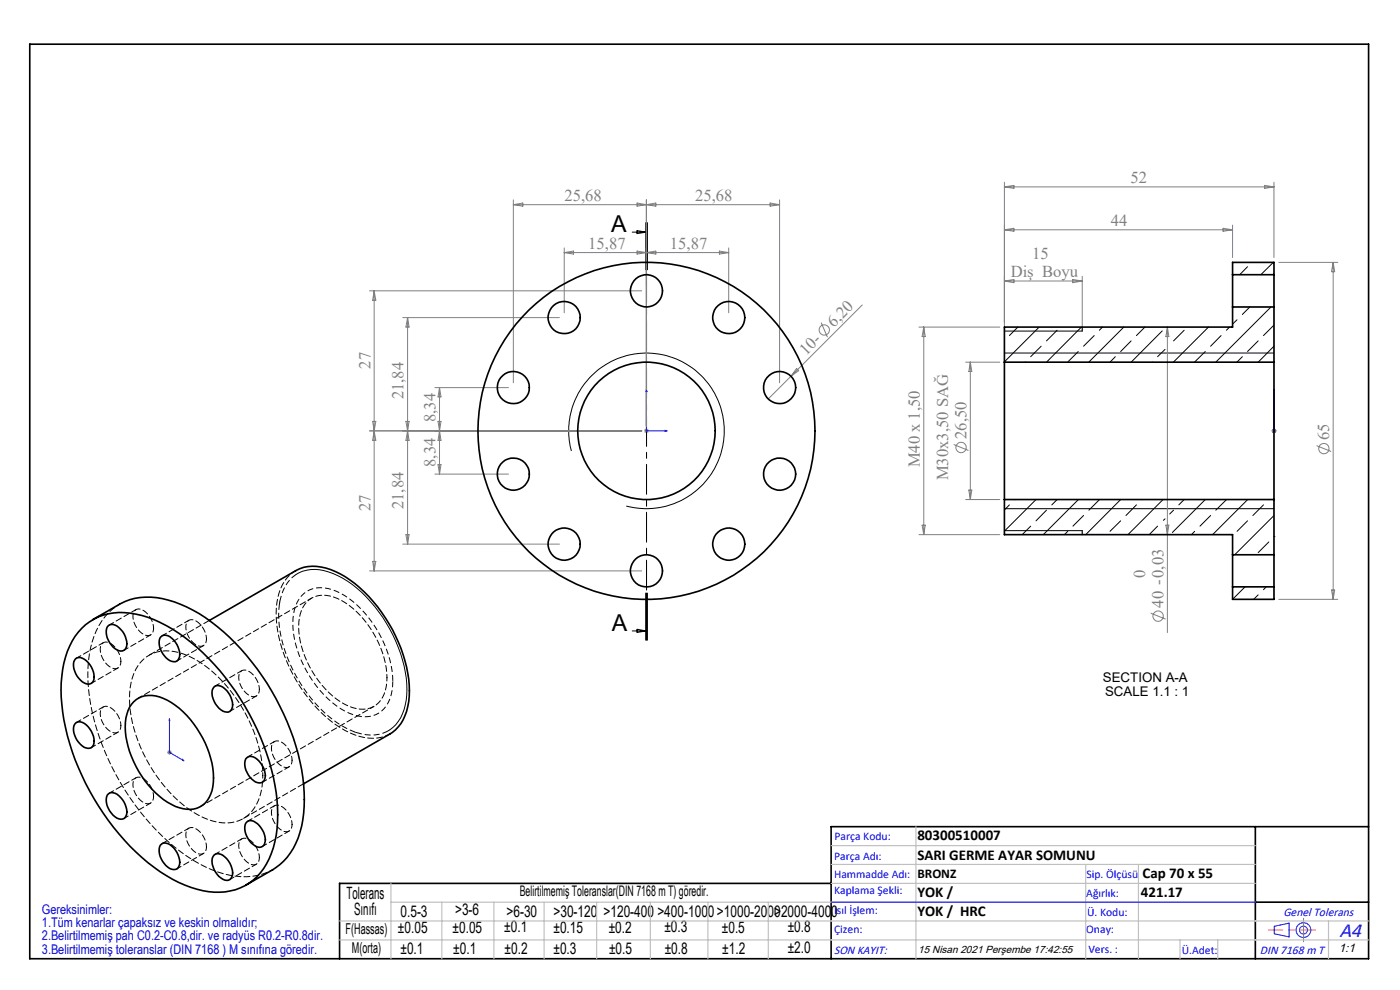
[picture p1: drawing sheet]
<svg xmlns="http://www.w3.org/2000/svg" width="297mm" height="210mm" viewBox="0 0 297 210" stroke-linecap="round" stroke-linejoin="round" font-family="sans-serif">
<g fill="none" stroke="#808080" stroke-width=".21">
<path d="M213.1 38.7v30.5M213.1 39.6l2-.3v.7zM213.1 39.6h57.2M268.3 39.3l2 .3-2 .4zM270.3 38.7v15.9M108.9 42.4v38.8M108.9 43.4h56.5M108.9 43.4l2-.3v.6zM119.7 52.6v13.7M119.7 53.6h34.9M119.7 53.6l2-.3v.6zM135.1 53.3v.6l4-.6v.6z"/>
<path d="M135.1 43.1l2 .3-2 .3zM137.1 42.4v48M137.1 43.4l2-.3v.6zM152.6 53.3l2 .3-2 .3zM154.6 52.6v13.7M163.4 43.1l2 .3-2 .3zM165.4 42.4v38.8M213.1 59.6h16.5M213.1 59.6l2-.3v.7zM213.1 48.7l2-.3v.7zM213.1 48.7h48.4M227.6 59.3l2 .3-2 .4z"/>
<path d="M229.6 58.6v10.6M259.5 48.4l2 .3-2 .4zM261.5 47.8v6.8M271.3 55.7h12.5M282.8 55.7v71.4M282.8 55.7l.3 1.9h-.6zM78.4 61.7h57.7M79.4 61.7v59.4M79.4 61.7l.3 2h-.6zM85.4 67.4h33.3M86.5 67.4v48M86.5 67.4l.3 2h-.7z"/>
<path d="M167.8 79.8l-4.8 4.8M169 78.2l.4 .4-1.6 1.2zM174.2 68.4l1.3 3.1M182.9 64.7l-15.1 15.1M194.9 69.4h17.2M196 69.4v44M196 69.4l.3 2h-.7zM204.9 76.8h7.2M205.8 76.8v29.2M205.8 76.8l.4 2h-.7zM247.6 69.4l.4 2h-.7zM247.6 69.4v64.8"/>
<path d="M78.4 91.4h57.7M79.1 89.4h.6l-.3 2zM79.4 91.4l.3 2h-.6zM86.1 89.4h.7l-.3 2zM86.5 91.4l.3 2h-.7zM92.3 82.2h15.6M92.9 89.4h.7l-.7 4h.7zM92.9 98.6h.7l-.4 2zM93.2 82.2v18.4M93.2 82.2l.4 2h-.7zM136.6 91.4h1.1M136.8 91l.7 .7"/>
<path d="M137.1 90.9v1M137.5 91l-.7 .7M202.3 94.3l3.2 1.3M269.8 91.4h1M269.9 91l.8 .7M270.3 90.9v1M270.7 91l-.8 .7M279.3 94.5l3.1 1.3M79.1 119.1h.6l-.3 2zM85.4 115.4h33.3M86.1 113.4h.7l-.3 2zM92.3 100.6h15.6"/>
<path d="M194.9 113.4h17.2M195.6 111.4h.7l-.3 2zM204.9 106h7.2M205.5 104h.7l-.4 2zM247.3 111.4h.7l-.4 2zM78.4 121.1h57.7M244.1 130.1l3.2 1.2M271.3 127.1h12.5M282.5 125.2h.6l-.3 1.9zM35.5 159.6h.9M35.6 159.2l.7 .7M35.9 159.1v1"/>
<path d="M36.3 159.2l-.7 .7"/>
<circle cx="174.9" cy="70" r="1.1"/>
<circle cx="203.9" cy="94.9" r="1.09"/>
<circle cx="280.9" cy="95.2" r="1.08"/>
<circle cx="245.7" cy="130.7" r="1.09"/>
</g>
<g fill="none" stroke="#000" stroke-width=".21">
<path d="M134.1 49.2h3M135.1 48.9l2 .3-2 .4zM137 47.2v10M137.2 47.2v10M137.3 47.2v10M213.1 74.9h57.2M213.1 70.2h16.5M121.2 95.7a16.5 16.5 0 0 1 14.5-20.7 16.5 16.5 0 0 1 17.9 17.9 16.5 16.5 0 0 1-20.7 14.4M213.1 107.9h57.2M213.1 112.6h16.5M59.4 127.5l-.1 .2M63.1 121.7a8.2 8.2 0 0 1 7.6 0 24.9 24.9 0 0 1 11.3 10.5 26.7 26.7 0 0 1 4.2 16.3 8.6 8.6 0 0 1-3.9 6.5"/>
<path d="M134.1 133.8h3M135.1 133.5l2 .3-2 .4zM137 125.8v10M137.2 125.8v10M137.3 125.8v10zM75.2 155.3l.2 .1"/>
</g>
<path d="M83.3 144.5a23.3 23.3 0 0 0-11-18.6 7.3 7.3 0 0 0-7.2-.4 7.5 7.5 0 0 0-3 6.7 23.3 23.3 0 0 0 11.1 18.6 7.3 7.3 0 0 0 7.2 .4 7.5 7.5 0 0 0 2.9-6.7" fill="none" stroke="#000" stroke-width=".21" stroke-dasharray="1.3 .6" stroke-linecap="butt"/>
<path d="M59.3 128.2a27.3 27.3 0 0 0 5.8 18.7 23.5 23.5 0 0 0 10.2 8.4M62.7 121.9a8.5 8.5 0 0 0-3.3 5.6" fill="none" stroke="#000" stroke-width=".21" stroke-dasharray="1.3 .6" stroke-dashoffset=".1" stroke-linecap="butt"/>
<path d="M75.5 155.3a8.4 8.4 0 0 0 6.8-.3" fill="none" stroke="#000" stroke-width=".21" stroke-dasharray="1.3 .6" stroke-dashoffset="-.1" stroke-linecap="butt"/>
<g fill="none" stroke="#00f" stroke-width=".21">
<path d="M137.1 82.6l.2 .5h-.3zM137.1 82.6v8.8h4.4M141.1 91.3l.4 .1-.4 .1zM270.3 91.3v.2zM270.3 82.6v.5v-.5M270.3 91.4h.1M270.3 82.6v8.8M35.9 152.5l.1 .4-.1-.1zM35.9 152.5v7.1l3.1 1.8M38.7 161.1l.3 .3-.3-.1zM176.3 191.4h90M270.3 196.5l3.2-.7v2.9l-3.2-.6z"/>
<circle cx="276.5" cy="197.3" r="1.57"/>
<circle cx="276.5" cy="197.3" r=".83"/>
</g>
<path d="M229.6 69.4v.8M229.6 112.6v.8" fill="none" stroke="#000" stroke-width=".25"/>
<path d="M59.4 127.7l-.1 .5M63.1 121.7l-.4 .2" fill="none" stroke="#000" stroke-width=".21" stroke-dasharray="1.3 .6"/>
<path d="M137.2 47.2v88.6" fill="none" stroke="#000" stroke-width=".21" stroke-dasharray="6.3 1.3 1.3 1.3" stroke-dashoffset="-.5"/>
<path d="M6.3 9.4h284v194h-284zM266.3 175.4v28M290.3 175.4h-114v28M176.3 187.4h-104.3v16M266.3 191.4h24" fill="none" stroke="#000" stroke-width=".35"/>
<path d="M279 197.3h-9.9" fill="none" stroke="#f00" stroke-width=".21" stroke-dasharray="15.2 1.3 1.3 1.3" stroke-dashoffset="12.2"/>
<path d="M276.5 197.3v2.5M276.5 197.3v-2.5" fill="none" stroke="#808080" stroke-width=".21" stroke-dasharray="15.2 1.3 1.3 1.3"/>
<g fill="none" stroke="#c0c0c0" stroke-width=".25">
<path d="M176.3 179.4h90M194.3 175.4v28M72 199.4h218.3M72 195.4h218.3M82.9 187.4v16M82.9 191.4h183.4M93.7 191.4v12M104.8 191.4v12M115.4 191.4v12M126.6 191.4v12M138 191.4v12M150.2 191.4v12"/>
<path d="M163 191.4v12M176.3 183.4h90M176.3 187.4h90M230.3 183.4v20M241.5 183.4v20M250.3 199.4v4M258.3 199.4v4M281.8 195.4v8"/>
</g>
<g fill="#00f">
<path d="M141.1 91.3l.4 .1-.4 .1zM137.1 82.6l.2 .5h-.3z"/>
<path d="M38.7 161.1l.3 .3-.3-.1zM35.9 152.5l.1 .4-.1-.1z"/>
<path d="M270.3 91.3v.2zM270.3 82.6v.5zM270.3 91.3v.2zM270.3 82.6v.5z"/>
</g>
<g fill="none" stroke="#000" stroke-width=".35">
<path d="M261.5 58.3v6.8M261.5 58.3v-2.6h8.8v2.6M261.5 58.3h8.8M270.3 58.3v6.8M213.1 76.8v29.2M213.1 76.8h57.2M261.5 65.1v4.3h-48.4v7.4M261.5 65.1h8.8M270.3 76.8v29.2M270.3 65.1v11.7M213.1 106v7.4h48.4v4.3M213.1 106h57.2"/>
<path d="M261.5 117.7v6.8M261.5 117.7h8.8M270.3 117.7v6.8M270.3 106v11.7M16.1 139.7a2.31 2.31 0 0 1 2.9 1.3 3.5 3.5 0 0 1 .6 3.7 1.53 1.53 0 0 1-2.1-.1 4.2 4.2 0 0 1-1.7-4.6zM17.4 133.3a11.9 11.9 0 0 1 11.4-3 31.3 31.3 0 0 1 15.5 9.4 52.7 52.7 0 0 1 14.5 30 22.3 22.3 0 0 1-2.8 14.5 11.9 11.9 0 0 1-13 4.7 32 32 0 0 1-15.4-9.4 52.7 52.7 0 0 1-14.5-30.1 22.4 22.4 0 0 1 2.8-14.4zM19.7 131.4l5.6-3.2a13.6 13.6 0 0 1 11.7-.5 37.3 37.3 0 0 1 16.4 12.8 51.5 51.5 0 0 1 11 26 23.2 23.2 0 0 1-2.2 13.4 12.4 12.4 0 0 1-4.3 4.6l-5.7 3.2M23 132.7a1.86 1.86 0 0 1 2.6 .8 4.1 4.1 0 0 1 1.1 3.9 1.24 1.24 0 0 1-1.9 .5 4.4 4.4 0 0 1-2-4.9zM34.2 135a1.71 1.71 0 0 1 2.2 .4 4.3 4.3 0 0 1 1.6 4.3 1.22 1.22 0 0 1-1.9 .5 4.4 4.4 0 0 1-2.1-4.9zM44.4 131.6l18.3-10.5a9 9 0 0 1 8.5 .1 28.8 28.8 0 0 1 13.3 15 22.2 22.2 0 0 1 1.8 14.7 8.1 8.1 0 0 1-3.6 4.8l-18.3 10.6M261.5 124.5v2.6h8.8v-2.6M261.5 124.5h8.8"/>
<path d="M16.1 153.4a1.92 1.92 0 0 1 2.6 .8 3.8 3.8 0 0 1 .9 4.2 1.67 1.67 0 0 1-2.5-.5 4.1 4.1 0 0 1-1.3-4.3zM28.4 148.9a5.9 5.9 0 0 1 7.1-.4 20.7 20.7 0 0 1 9.8 16.5 6.2 6.2 0 0 1-3.5 6.4 8.7 8.7 0 0 1-7.9-2.5 21.1 21.1 0 0 1-7.3-14.7 7.8 7.8 0 0 1 1.8-5.3zM45.4 145.7a1.71 1.71 0 0 1 2.3 .4 4.3 4.3 0 0 1 1.5 4.2 1.22 1.22 0 0 1-1.9 .5 4.6 4.6 0 0 1-2.3-4.5zM22.8 168.7a1.8 1.8 0 0 1 2.8 .5 4.1 4.1 0 0 1 1.1 3.9 1.37 1.37 0 0 1-2.3 .2 4.2 4.2 0 0 1-1.6-4.6zM34.2 179.1a1.71 1.71 0 0 1 2.2 .4 4.3 4.3 0 0 1 1.6 4.3 1.37 1.37 0 0 1-2.4 .2 4.2 4.2 0 0 1-1.6-4.7zM52.1 161a1.52 1.52 0 0 1 2.5 .1 4 4 0 0 1 1.4 4.6 1.71 1.71 0 0 1-2.6-.5 4.1 4.1 0 0 1-1.3-4.2zM52.4 174.3a1.71 1.71 0 0 1 2.2 .4 4 4 0 0 1 1.4 4.6 1.45 1.45 0 0 1-2.2-.1 4.2 4.2 0 0 1-1.7-4.6zM45.4 181.4a1.71 1.71 0 0 1 2.3 .3 4.3 4.3 0 0 1 1.5 4.3 1.34 1.34 0 0 1-2.4 .2 4.2 4.2 0 0 1-1.6-4.6z"/>
<circle cx="119.7" cy="67.4" r="3.4"/>
<circle cx="137.1" cy="61.7" r="3.4"/>
<circle cx="154.6" cy="67.4" r="3.4"/>
<circle cx="108.9" cy="82.2" r="3.4"/>
<circle cx="137.1" cy="91.4" r="35.7"/>
<circle cx="137.1" cy="91.4" r="14.6"/>
<circle cx="165.4" cy="82.2" r="3.4"/>
<circle cx="108.9" cy="100.6" r="3.4"/>
<circle cx="119.7" cy="115.4" r="3.4"/>
<circle cx="154.6" cy="115.4" r="3.4"/>
<circle cx="165.4" cy="100.6" r="3.4"/>
<circle cx="137.1" cy="121.1" r="3.4"/>
</g>
<g fill="none" stroke="#000" stroke-width=".21">
<path d="M264.7 56.6l-1.7 1.7M270.1 55.7l-2.6 2.6M215.9 69.4l-1.8 1.8M217.5 76.8h.1M220.5 69.4l-7.4 7.4M220.9 73.4l-2.2 2.3M224.3 70.1l-2.3 2.2M228.7 74.6l-2.2 2.2M229.4 69.4l-7.4 7.4M232.1 71.2l-2.2 2.2M233.9 69.4l-.7 .7M236.6 75.7l-1.1 1.1"/>
<path d="M238.4 69.4l-7.4 7.4M240 72.3l-2.3 2.3M242.9 69.4l-1.8 1.8M244.5 76.8h-.1M246.6 70.2l-6.6 6.6M247.2 74.1l-1.6 1.6M251.2 70.1l-2.2 2.2M255.7 74.6l-2.3 2.2M256.4 69.4l-7.5 7.4M259 71.2l-2.2 2.2M260.8 69.4l-.6 .7M262.4 67.8l-.9 .9"/>
<path d="M263.6 75.7l-1.2 1.1M265.1 65.1l-1.5 1.6M266.9 72.3l-2.2 2.3M269.6 65.1l-11.7 11.7M270.3 69l-2.3 2.2M270.3 73.4l-3.4 3.4M214.1 107.1l-1 1.1M215.3 106h.1M218.7 111.6l-1.8 1.8M219.8 106l-6.7 6.7M222 108.2l-2.2 2.3M224.3 106l-1.2 1.1"/>
<path d="M226.5 112.7l-.7 .7M228.8 106l-7.5 7.4M229.9 109.4l-2.3 2.2M233.2 106l-2.2 2.2M237.7 106l-7.4 7.4M237.7 110.5l-2.2 2.2M241.1 107.1l-2.2 2.3M242.2 106h.1M245.6 111.6l-1.8 1.8M246.7 106l-7.4 7.4M247.2 110.1l-.4 .3M249 108.2l-.9 .8"/>
<path d="M251.2 106l-1.1 1.1M253.4 112.7l-.6 .7M255.7 106l-7 7M256.8 109.4l-2.2 2.2M260.2 106l-2.3 2.2M264.7 110.5l-2.3 2.2M264.7 106l-7.5 7.4M268 107.1l-2.2 2.3M269.2 106h.1M269.2 115l-2.3 2.2M270.3 113.8h.1M270.3 109.4l-8.4 8.3"/>
<path d="M264.1 124.5l-2.6 2.6M266.9 126.2l-.9 .9M268.6 124.5l-.6 .6"/>
</g>
<path d="M25.4 128.2a14 14 0 0 0-6.4 10.5 40.3 40.3 0 0 0 4 22.5 49.7 49.7 0 0 0 18 21.3 19.4 19.4 0 0 0 13.6 3.2l2.1-.6 1.2-.6M82.1 143.8a20.6 20.6 0 0 0-9.8-16.5 6.2 6.2 0 0 0-6.6-.1 7.3 7.3 0 0 0-2.3 6.7 20.8 20.8 0 0 0 9.7 15.5 6.2 6.2 0 0 0 6.7 .1 6.9 6.9 0 0 0 2.3-5.7" fill="none" stroke="#000" stroke-width=".21" stroke-dasharray="1.3 .6" stroke-dashoffset=".6"/>
<path d="M32.6 133.3a4.5 4.5 0 0 0-2.9-4.1 1.34 1.34 0 0 0-1.5 1.8 4.3 4.3 0 0 0 3.1 3.8 1.31 1.31 0 0 0 1.3-1.5M43.8 135.5a4.5 4.5 0 0 0-2.9-4 1.34 1.34 0 0 0-1.5 1.7 4.3 4.3 0 0 0 3.1 3.9 1.31 1.31 0 0 0 1.3-1.6M66.1 126.9l-36.8 21.2M25.6 140.3a4.5 4.5 0 0 0-2.9-4.1 1.34 1.34 0 0 0-1.4 1.8 4.3 4.3 0 0 0 3.1 3.8 1.31 1.31 0 0 0 1.2-1.5M25.6 153.9a4.5 4.5 0 0 0-2.9-4.1 1.34 1.34 0 0 0-1.4 1.8 4.3 4.3 0 0 0 3.1 3.9 1.31 1.31 0 0 0 1.2-1.6M55 146.2a4.5 4.5 0 0 0-2.9-4.1 1.34 1.34 0 0 0-1.4 1.8 4.3 4.3 0 0 0 3 3.9 1.31 1.31 0 0 0 1.3-1.6M32.6 168.9a4.5 4.5 0 0 0-2.9-4 1.34 1.34 0 0 0-1.5 1.8 4.3 4.3 0 0 0 3.1 3.8 1.31 1.31 0 0 0 1.3-1.6M42.6 171.1l36.7-21.3M43.8 179.6a4.5 4.5 0 0 0-2.9-4 1.34 1.34 0 0 0-1.5 1.7 4.3 4.3 0 0 0 3.1 3.9 1.31 1.31 0 0 0 1.3-1.6M62 161.2a4.5 4.5 0 0 0-2.9-4 1.34 1.34 0 0 0-1.5 1.8 4.3 4.3 0 0 0 3.1 3.8 1.31 1.31 0 0 0 1.3-1.6M62 174.9a4.5 4.5 0 0 0-2.9-4.1 1.34 1.34 0 0 0-1.5 1.8 4.3 4.3 0 0 0 3.1 3.8 1.31 1.31 0 0 0 1.3-1.5M55 181.9a4.5 4.5 0 0 0-2.9-4.1 1.34 1.34 0 0 0-1.4 1.8 4.3 4.3 0 0 0 3 3.9 1.31 1.31 0 0 0 1.3-1.6" fill="none" stroke="#000" stroke-width=".21" stroke-dasharray="1.3 .6" stroke-dashoffset=".4"/>
<g fill="none" stroke="#000" stroke-width=".21" stroke-dasharray="1.3 .6" stroke-dashoffset=".2">
<path d="M21.9 136.3l-5.7 3.3M26.3 137.9l5.6-3.2M28.8 129.3l-5.6 3.3M40.1 131.6l-5.7 3.2M62.7 121a9.4 9.4 0 0 0-4.1 8 29.7 29.7 0 0 0 6.8 19 21.4 21.4 0 0 0 11.9 8.4 7.9 7.9 0 0 0 5.4-.7M19.3 145l5.7-3.3M19.3 158.6l5.7-3.3M21.9 150l-5.7 3.2M37.5 140.2l5.7-3.2M48.7 150.9l5.7-3.3M51.3 142.3l-5.7 3.2M58.2 157.3l-5.6 3.3"/>
<path d="M26.3 173.6l5.6-3.2M28.8 165l-5.6 3.3M40.1 175.7l-5.7 3.2M51.3 177.9l-5.7 3.3M55.7 165.9l5.6-3.2M55.7 179.6l5.6-3.3M58.2 170.9l-5.6 3.3M37.5 184.3l5.7-3.3M48.7 186.6l5.7-3.3"/>
</g>
<path d="M55.8 164.5a31.4 31.4 0 0 0-13.7-24.2 11 11 0 0 0-9.5-1.8 8.5 8.5 0 0 0-5 7.4 28.2 28.2 0 0 0 5.8 18.9 23.4 23.4 0 0 0 11.8 9.4 7.5 7.5 0 0 0 10-5.4 14.9 14.9 0 0 0 .6-4.3" fill="none" stroke="#000" stroke-width=".21" stroke-dasharray="1.3 .6" stroke-dashoffset=".7"/>
<path d="M44.4 131.6l-12.8 7.4M51.6 173.6l12.8-7.4" fill="none" stroke="#000" stroke-width=".21" stroke-dasharray="1.3 .6" stroke-dashoffset="-.1"/>
<g font-size="4.9">
<text x="129.6" y="49.3">A</text>
<text x="129.8" y="133.9">A</text>
</g>
<text font-size="4.4" fill="#00f" x="284.2" y="198.7">A4</text>
<g font-size="3.6">
<text x="73.5" y="190.7">Tolerans</text>
<text x="75.1" y="194.1">Sınıfı</text>
</g>
<g font-size="3.5" fill="#808080">
<text x="239.8" y="38.8">52</text>
<text x="119.7" y="42.5">25,68</text>
<text x="147.5" y="42.5">25,68</text>
<text x="235.6" y="47.9">44</text>
<text x="124.8" y="52.7">15,87</text>
<text x="142.1" y="52.7">15,87</text>
<text x="214.4" y="58.8">Diş Boyu</text>
<text x="219" y="54.9">15</text>
<text x="176.9" y="69.5" transform="rotate(-45 176.9 69.5)">6,20</text>
<text x="171" y="75.4" transform="rotate(-45 171 75.4)">10-</text>
<text x="78.6" y="78.2" transform="rotate(-90 78.6 78.2)">27</text>
<text x="85.6" y="84.7" transform="rotate(-90 85.6 84.7)">21,84</text>
<text x="92.4" y="89.5" transform="rotate(-90 92.4 89.5)">8,34</text>
<text x="205" y="93.1" transform="rotate(-90 205 93.1)">26,50</text>
<text x="282" y="93.4" transform="rotate(-90 282 93.4)">65</text>
<text x="92.4" y="99" transform="rotate(-90 92.4 99)">8,34</text>
<text x="195.1" y="99.2" transform="rotate(-90 195.1 99.2)">M40 x 1,50</text>
<text x="201.1" y="101.9" transform="rotate(-90 201.1 101.9)">M30x3,50 SAĞ</text>
<text x="78.6" y="108.4" transform="rotate(-90 78.6 108.4)">27</text>
<text x="85.6" y="108" transform="rotate(-90 85.6 108)">21,84</text>
<text x="242.9" y="122.6" transform="rotate(-90 242.9 122.6)">0</text>
<text x="246.8" y="128.9" transform="rotate(-90 246.8 128.9)">40 -0,03</text>
</g>
<g font-size="3.4">
<text x="84.4" y="198">±0.05</text>
<text x="85" y="194.4">0.5-3</text>
<text x="96" y="197.8">±0.05</text>
<text x="96.5" y="194.2">&gt;3-6</text>
<text x="107" y="197.8">±0.1</text>
<text x="107.5" y="194.5">&gt;6-30</text>
<text x="117.4" y="194.5">&gt;30-120</text>
<text x="117.4" y="197.9">±0.15</text>
<text x="128" y="194.5">&gt;120-400</text>
<text x="129.1" y="197.8">±0.2</text>
<text x="139.5" y="194.5">&gt;400-1000&gt;1000-2000&gt;2000-4000</text>
<text x="140.9" y="197.8">±0.3</text>
<text x="153.1" y="197.8">±0.5</text>
<text x="167.1" y="197.7">±0.8</text>
<text x="85" y="202.3">±0.1</text>
<text x="96.2" y="202.3">±0.1</text>
<text x="107" y="202.3">±0.2</text>
<text x="117.4" y="202.4">±0.3</text>
<text x="129.2" y="202.3">±0.5</text>
<text x="141" y="202.3">±0.8</text>
<text x="153.2" y="202.3">±1.2</text>
<text x="167.1" y="202.2">±2.0</text>
</g>
<g font-size="3.2">
<text x="194.6" y="178.2">80300510007</text>
<text x="194.6" y="182.4">SARI GERME AYAR SOMUNU</text>
<text x="194.6" y="190.2">YOK /</text>
<text x="242" y="190.2">421.17</text>
<text x="242.4" y="186.2">Cap 70 x 55</text>
<text x="194.6" y="194.3">YOK / HRC</text>
<text x="73.3" y="198.1">F(Hassas)</text>
<text x="74.7" y="202.2">M(orta)</text>
</g>
<text font-size="3.1" x="110.3" y="190.1">Belirtilmemiş Toleranslar(DIN 7168 m T) göredir.</text>
<g font-size="2.8">
<text x="234" y="144.8">SECTION A-A</text>
<text x="234.4" y="147.6">SCALE 1.1 : 1</text>
<text x="194.6" y="186.2">BRONZ</text>
</g>
<g font-size="2.8" fill="#0000e8">
<text x="8.9" y="193.8">Gereksinimler:</text>
<text x="8.9" y="196.6">1.Tüm kenarlar çapaksız ve keskin olmalıdır;</text>
<text x="8.9" y="199.5">2.Belirtilmemiş pah C0.2-C0.8,dir. ve radyüs R0.2-R0.8dir.</text>
<text x="8.9" y="202.3">3.Belirtilmemiş toleranslar (DIN 7168 ) M sınıfına göredir.</text>
</g>
<g font-size="2.6" fill="#00f">
<text x="272.3" y="194.3">Genel Tolerans</text>
<text x="176.9" y="202.3">SON KAYIT:</text>
<text x="267.3" y="202.4">DIN 7168 m T</text>
</g>
<text font-size="2.6" x="284" y="202">1:1</text>
<g font-size="2.5" fill="#00f">
<text x="177" y="178.2">Parça Kodu:</text>
<text x="177" y="182.4">Parça Adı:</text>
<text x="176.9" y="186.2">Hammadde Adı:</text>
<text x="177" y="189.7">Kaplama Şekli:</text>
<text x="230.5" y="190.2">Ağırlık:</text>
<text x="230.5" y="186.2">Sip. Ölçüsü</text>
<text x="176.9" y="193.9">Isıl İşlem:</text>
<text x="177" y="197.8">Çizen:</text>
<text x="230.4" y="197.8">Onay:</text>
<text x="230.6" y="194.3">Ü. Kodu:</text>
<text x="230.9" y="202.1">Vers. :</text>
<text x="250.7" y="202.4">Ü.Adet:</text>
</g>
<text font-size="2.2" x="194.8" y="202.1">15 Nisan 2021 Perşembe 17:42:55</text>
</svg>
